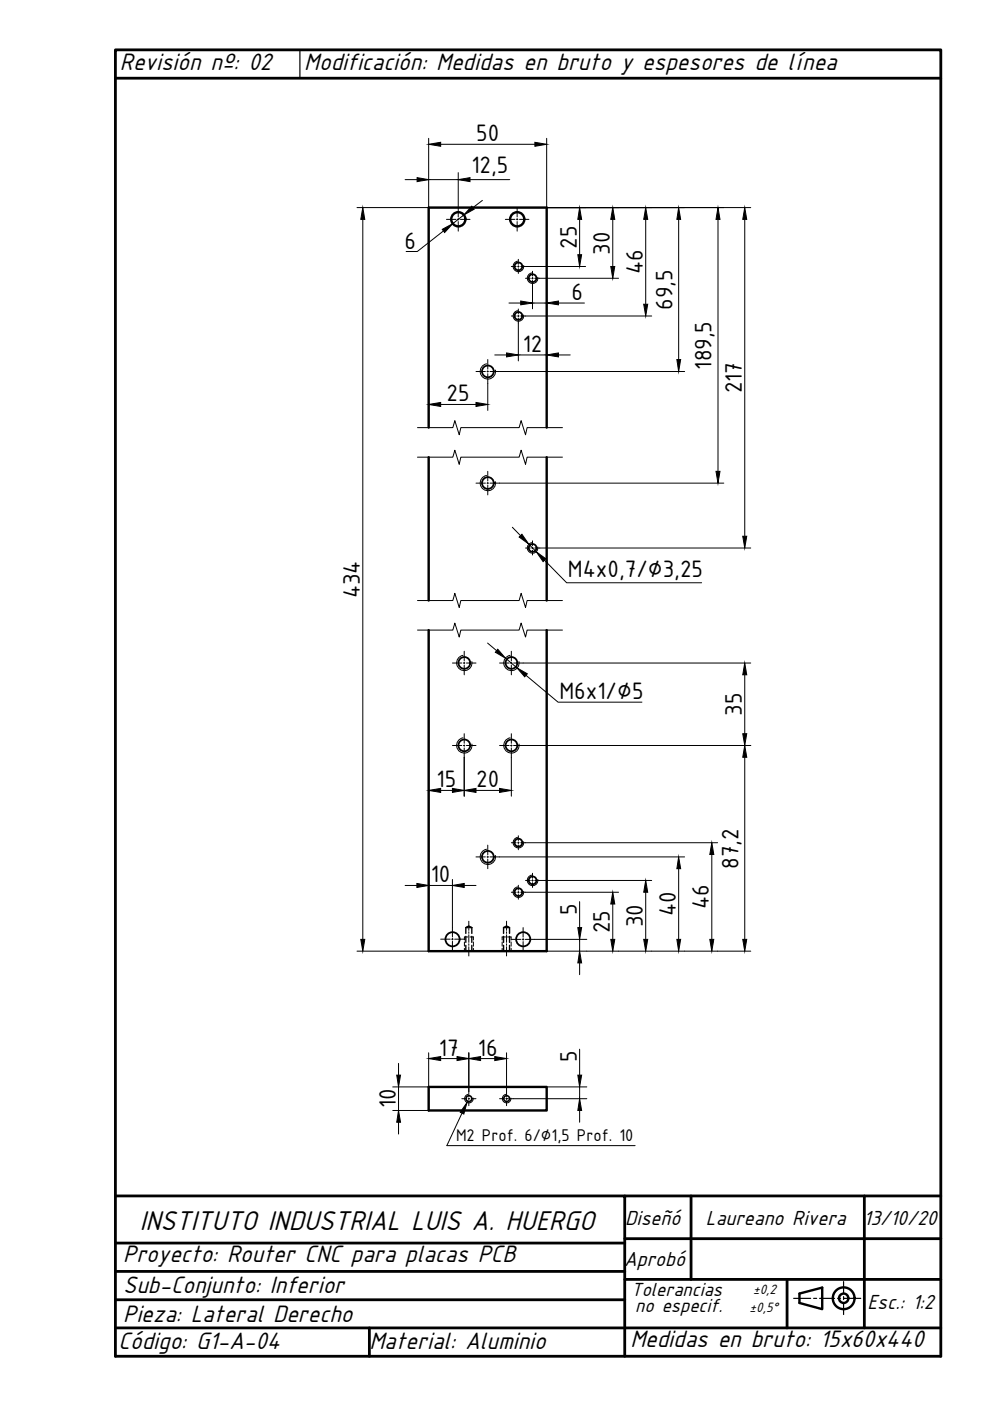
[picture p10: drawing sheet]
<svg xmlns="http://www.w3.org/2000/svg" width="210mm" height="297mm" viewBox="0 0 210 297" stroke-linecap="round" stroke-linejoin="round" font-family="sans-serif">
<!-- layer: 0 -->
<g fill="none" stroke="#000" stroke-width=".59">
<path d="M24.5 253.6h108v34M132.5 253.6h67M146.5 253.6v17.7M183.3 253.6v27.9M24.5 275.6h108M24.5 269.6h108M24.5 263.6h108M132.5 271.3h67M132.5 262.6h67M166.9 271.3v10.2M24.5 287.6v-277h175v277M24.5 281.5h175"/>
<path d="M78.3 281.5v6.1"/>
</g>
<!-- layer: DIBUJO -->
<path d="M24.5 16.6h175M24.5 287.6h175" fill="none" stroke="#000" stroke-width=".59"/>
<!-- layer: 0 -->
<g fill="none" stroke="#000" stroke-width=".51">
<path d="M169.5 274.3l4.8-1.3v4.6l-4.8-1.3z"/>
<circle cx="178.9" cy="275.3" r="2.31"/>
<circle cx="178.9" cy="275.3" r=".99"/>
</g>
<path d="M24.5 10.6h87.5M63.6 10.6v6M168.3 275.3h3.6M172.5 275.3h.6M173.8 275.3h3.2M177.6 275.3h.6M178.9 271.7v2.6M178.9 274.9v.6M178.9 276.2v2.5M178.9 275.3h3.6" fill="none" stroke="#000" stroke-width=".25"/>
<g fill="none" stroke="#000" stroke-width=".3">
<path d="M98.8 196.7v1.2M98.8 198.5v1.3M99.3 196.7h-.5l.6-.4 .6 .4M99.6 196.7h.4M100 196.7v1.2M100 198.5v1.3M106.8 196.7l.6-.4 .6 .4h-.4M106.8 196.7h.4M106.8 196.7v1.2M106.8 198.5v1.3M108 196.7v1.2M108 198.5v1.3"/>
<path d="M98.8 200.4v1.3M100 200.4v1.3M106.8 200.4v1.3M108 200.4v1.3"/>
</g>
<!-- layer: Visible (ISO) -->
<g fill="none" stroke="#000" stroke-width=".51">
<path d="M90.9 90.7v-46.7h25v46.7M90.9 96.9v30.4M115.9 96.9v30.4M90.9 133.6v68.1h25v-68.1M90.9 230.4h25v5h-25z"/>
<circle cx="97.2" cy="46.5" r="1.5"/>
<circle cx="109.7" cy="46.5" r="1.5"/>
</g>
<g fill="none" stroke="#000" stroke-width=".38">
<circle cx="109.9" cy="56.5" r=".83"/>
<circle cx="112.9" cy="59" r=".83"/>
<circle cx="103.4" cy="78.7" r="1.25"/>
<circle cx="109.9" cy="67" r=".83"/>
<circle cx="103.4" cy="102.4" r="1.25"/>
<circle cx="112.9" cy="116.2" r=".83"/>
<circle cx="98.4" cy="158" r="1.25"/>
<circle cx="98.4" cy="140.6" r="1.25"/>
<circle cx="108.4" cy="140.6" r="1.25"/>
<circle cx="108.4" cy="158" r="1.25"/>
<circle cx="109.9" cy="178.7" r=".83"/>
<circle cx="95.9" cy="199.1" r="1.5"/>
<circle cx="103.4" cy="181.7" r="1.25"/>
<circle cx="109.9" cy="189.2" r=".83"/>
<circle cx="110.9" cy="199.1" r="1.5"/>
<circle cx="112.9" cy="186.7" r=".83"/>
</g>
<!-- layer: 0 -->
<g fill="none" stroke="#000" stroke-width=".21">
<path d="M85.9 38.1h22.2M90.9 29.3v14.7h-15.2M93.4 30.6h20M97.2 36.6v9.4M115.9 29.3v14.7h43.3M76.9 46.5v152.7M94 49l-5.5 4.3h-2.4M94.7 46.5h2M97 46.5h.3M97.2 46.3v.3M97.2 47v2M97.6 46.5h2.1"/>
<path d="M98.3 45.6l-2.3 1.8M102.3 42.5l-2 1.5M107.1 46.5h2.1M108.4 56.5h1M109.5 46.5h.3M109.6 44v2M109.6 46.3v.3M109.6 47v2M109.7 55.4a1.12 1.12 0 0 0-.9 1.3 1.12 1.12 0 0 0 1.3 .9 1.12 1.12 0 0 0 .9-1.3M109.8 56.5h.3M109.9 55v1M109.9 56.3v.4"/>
<path d="M109.9 57v1M110.2 46.5h1.9M110.4 56.5h13.8M111.4 59h1M112.7 57.9a1.12 1.12 0 0 0-.9 1.3 1.12 1.12 0 0 0 1.3 .9 1.12 1.12 0 0 0 .9-1.3M112.7 59h.4M112.9 57.5v1M112.9 58.8v.4M112.9 59.5v6M113.4 59h17.7M122.9 46.5v7.5M129.9 46.5v10"/>
<path d="M136.9 46.5v18M143.9 46.5v29.7M152.2 46.5v53.4M157.9 46.5v67.2M100.9 78.8h2M103.2 77.1a1.63 1.63 0 0 0-1.4 1.9 1.63 1.63 0 0 0 1.9 1.4 1.63 1.63 0 0 0 1.3-1.9M103.3 78.8h.2M103.4 76.2v2.1M103.4 78.6v.3M103.4 79.2v7.8M103.9 78.8h41.3M104.9 75.3h2.5"/>
<path d="M107.9 64.2h2.5M108.4 67h1M109.7 65.9a1.12 1.12 0 0 0-.9 1.3 1.12 1.12 0 0 0 1.3 .9 1.12 1.12 0 0 0 .9-1.3M109.8 67h.3M109.9 65.5v1M109.9 66.8v.4M109.9 67.5v9M109.9 75.3h6M110.4 67h27.8M112.9 64.2h3M115.9 60.5v5M115.9 68.5v8"/>
<path d="M118.4 75.3h2.5M118.4 64.2h5.5M88.5 96.9h7.5l.4-1.5 1 3.1 .3-1.6h12.4l.4-1.5 .9 3.1 .4-1.6h7.5M88.5 90.7h7.5l.4-1.5 1 3 .3-1.5h12.4l.4-1.5 .9 3 .4-1.5h7.5M90.9 81.3v5.7M93.4 85.8h7.5M103.4 99.9v2.1M100.9 102.4h2M103.2 100.8a1.63 1.63 0 0 0-1.4 1.9 1.63 1.63 0 0 0 1.9 1.3 1.63 1.63 0 0 0 1.3-1.9M103.3 102.4h.2M103.4 102.3v.3M103.4 102.9v2"/>
<path d="M103.9 102.4h49.6M108.6 111.8l1.8 1.8M111.4 116.2h1M112.1 115.3l1.6 1.7M112.7 115.1a1.12 1.12 0 0 0-.9 1.3 1.12 1.12 0 0 0 1.3 .9 1.12 1.12 0 0 0 .9-1.3M112.7 116.2h.4M112.9 114.7v1M112.9 116v.3M112.9 116.7v1M113.4 116.2h45.8M115.4 118.8l4.7 4.8h28.7M115.9 119.2h.1"/>
<path d="M88.5 127.3h7.5l.4-1.5 1 3 .3-1.5h12.4l.4-1.5 .9 3 .4-1.5h7.5M88.5 133.6h7.5l.4-1.5 1 3 .3-1.5h12.4l.4-1.5 .9 3 .4-1.5h7.5M98.2 138.9a1.63 1.63 0 0 0-1.4 1.9 1.63 1.63 0 0 0 1.9 1.4 1.63 1.63 0 0 0 1.4-1.9M98.4 138.1v2M103.4 136.3l1.9 1.7M107.2 139.6l2.4 2M108.2 138.9a1.63 1.63 0 0 0-1.4 1.9 1.63 1.63 0 0 0 1.9 1.4 1.63 1.63 0 0 0 1.3-1.9M108.4 138.1v2M95.9 158.1h2M95.9 140.6h2M98.2 156.4a1.63 1.63 0 0 0-1.4 1.9 1.63 1.63 0 0 0 1.9 1.3 1.63 1.63 0 0 0 1.4-1.8M98.3 158.1h.3"/>
<path d="M98.3 140.6h.3M98.4 140.4v.3M98.4 141v2.1M98.4 155.6v2M98.4 157.9v.3M98.4 158.6v10.2M98.9 158.1h2M98.9 140.6h2M105.9 158.1h2M105.9 140.6h2M108.2 156.4a1.63 1.63 0 0 0-1.4 1.9 1.63 1.63 0 0 0 1.9 1.3 1.63 1.63 0 0 0 1.3-1.8M108.2 158.1h.4"/>
<path d="M108.2 140.6h.4M108.4 140.4v.3M108.4 141v2.1M108.4 155.6v2M108.4 157.9v.3M108.4 158.6v10.2M108.9 158.1h50.3M108.9 140.6h50.3M111.5 143.2l6.8 5.7h17.8M157.9 143.1v12.5M90.9 160.6v8.2M93.4 167.6h2.5"/>
<path d="M100.9 167.6h5M103.4 179.2v2M108.4 178.7h1M109.7 177.5a1.12 1.12 0 0 0-.9 1.3 1.12 1.12 0 0 0 1.3 1 1.12 1.12 0 0 0 .9-1.3M109.8 178.7h.3M109.9 177.2v1M109.9 178.5v.3M109.9 179.1v1.1M110.4 178.7h41.7M157.9 160.6v38.6M85.9 187.7h2.5M90.9 186.5v10.1"/>
<path d="M90.9 187.7h5M93.4 199.1h2.1M95.8 199.1h.3M95.9 186.5v12.2M95.9 199v.3M95.9 199.6v2M96.4 199.1h2M98.4 187.7h2.5M98.5 199.7v.9M99.2 198.7h-.7v.6M99.4 195.3v2M99.4 197.6v.3"/>
<path d="M99.4 198.2v1.6M99.7 198.7h.7v.6M100.4 199.7v.9M100.9 181.7h2M103.2 180.1a1.63 1.63 0 0 0-1.4 1.8 1.63 1.63 0 0 0 1.9 1.4 1.63 1.63 0 0 0 1.3-1.9M103.3 181.7h.2M103.4 181.5v.3M103.4 182.1v2.1M103.9 181.7h41.3M106.5 199.7v.9M107.2 198.7h-.7v.6M107.4 195.3v2"/>
<path d="M107.4 197.6v.3M107.4 198.2v1.6M107.6 198.7h.8v.6M108.4 199.7v.9M108.4 199.2h2M108.4 189.2h1M109.7 188a1.12 1.12 0 0 0-.9 1.3 1.12 1.12 0 0 0 1.3 1 1.12 1.12 0 0 0 .9-1.3M109.8 189.2h.3M109.9 187.7v1M109.9 189v.3M109.9 189.6v1.1M110.4 189.2h20.7"/>
<path d="M110.7 199.2h.4M110.9 196.7v2M110.9 199v.3M110.9 199.6v2.1M111.4 199.2h13M111.4 186.7h1M112.7 185.5a1.12 1.12 0 0 0-.9 1.3 1.12 1.12 0 0 0 1.3 1 1.12 1.12 0 0 0 .9-1.3M112.7 186.7h.4M112.9 185.2v1M112.9 186.5v.3M112.9 187.1v1.1M113.4 186.7h24.8"/>
<path d="M122.9 191.2v5.5M122.9 199.2v2.5M129.9 191.7v7.5M136.9 189.2v10M143.9 184.2v15M150.9 181.2v18M75.7 201.7h15.2M98.5 201.1v.6M99.4 200.1v.3M99.4 200.7v2M100.4 201.1v.6M106.5 201.1v.6"/>
<path d="M107.4 200.1v.3M107.4 200.7v2M108.4 201.1v.6M115.9 201.7h43.3M122.9 204.2v2.5M83.3 235.4h7.6M84.5 225.5v2.5M84.5 230.4v5M84.5 237.9v2.5M90.9 223.2v7.2h-7.6M93.4 224.4h3.5M97.9 232.9h1"/>
<path d="M98 236l-3.3 6.9h40M99.2 232a.91 .91 0 0 0-.7 1.1 .91 .91 0 0 0 1.1 .7 .91 .91 0 0 0 .7-1M99.3 232.9h.3M99.4 223.2v9.3M99.4 232.8v.3M99.4 233.4v1M99.9 232.9h1M101.9 224.4h3M105.9 232.9h1M107.2 232a.91 .91 0 0 0-.7 1.1 .91 .91 0 0 0 1.1 .7 .91 .91 0 0 0 .7-1M107.2 232.9h.4M107.4 232.9h.1"/>
<path d="M107.4 223.2v9.3M107.4 232.8v.3M107.4 233.4v1M107.9 232.9h16.5M115.9 230.4h8.5M122.9 222.4v5.6M122.9 230.4v2.5M122.9 235.4v2.5"/>
</g>
<g fill="#000" stroke="#000" stroke-width=".21">
<path d="M88.4 37.7l2.5 .4-2.5 .4zM90.9 30.6l2.5-.4v.8zM97.2 38.1l2.5-.4v.8zM113.4 30.2l2.5 .4-2.5 .4zM76.9 44l.4 2.5h-.8zM93.8 48.6l2.2-1.2-1.7 1.9zM100 43.7l.5 .7-2.2 1.2zM122.9 44l.4 2.5h-.8zM122.5 54h.8l-.4 2.5zM129.9 44l.4 2.5h-.8zM129.5 56.5h.8l-.4 2.5zM136.9 44l.4 2.5h-.8z"/>
<path d="M143.9 44l.4 2.5h-.8zM152.2 44l.5 2.5h-.9zM157.9 44l.4 2.5h-.8zM107.4 74.8l2.5 .5-2.5 .4zM110.4 63.8l2.5 .4-2.5 .4zM115.9 75.3l2.5-.5v.9zM115.9 64.2l2.5-.4v.8zM136.5 64.5h.8l-.4 2.5zM143.5 76.2h.8l-.4 2.6zM90.9 85.8l2.5-.5v.9zM100.9 85.3l2.5 .5-2.5 .4zM151.8 99.9h.9l-.5 2.5z"/>
<path d="M110.1 113.9l.6-.6 1.4 2zM113.7 117l2 1.5-.6 .6zM157.5 113.7h.8l-.4 2.5zM105.5 137.7l1.7 1.9-2.2-1.3zM109.6 141.6l2.2 1.3-.5 .6zM157.9 140.6l.4 2.5h-.8zM157.5 155.6h.8l-.4 2.5zM90.9 167.6l2.5-.4v.8zM95.9 167.2l2.5 .4-2.5 .4zM98.4 167.6l2.5-.4v.8zM105.9 167.2l2.5 .4-2.5 .4zM157.9 158.1l.4 2.5h-.8z"/>
<path d="M76.5 199.2h.8l-.4 2.5zM88.4 187.3l2.5 .4-2.5 .5zM95.9 187.7l2.5-.4v.9zM122.5 196.7h.8l-.4 2.5zM129.5 199.2h.8l-.4 2.5zM129.9 189.2l.4 2.5h-.8zM136.5 199.2h.8l-.4 2.5zM136.9 186.7l.4 2.5h-.8zM143.5 199.2h.8l-.4 2.5zM143.9 181.7l.4 2.5h-.8zM150.5 199.2h.8l-.4 2.5zM150.9 178.7l.4 2.5h-.8z"/>
<path d="M157.5 199.2h.8l-.4 2.5zM122.9 201.7l.4 2.5h-.8zM84.1 228h.8l-.4 2.4zM84.5 235.4l.4 2.5h-.8zM90.9 224.4l2.5-.4v.9zM96.9 224l2.5 .4-2.5 .5zM99 233.8l-.7 2.4-.7-.4zM99.4 224.4l2.5-.4v.9zM104.9 224l2.5 .4-2.5 .5zM122.9 232.9l.4 2.5h-.8zM122.5 228h.8l-.4 2.4z"/>
</g>
<!-- layer: Visible (ISO) -->
<g fill="none" stroke="#000" stroke-width=".34">
<circle cx="99.4" cy="232.9" r=".61"/>
<circle cx="107.4" cy="232.9" r=".61"/>
</g>
<text font-size="6.4" x="29.6" y="260.9">INSTITUTO INDUSTRIAL LUIS A. HUERGO</text>
<g font-size="5.6">
<text x="25.4" y="14.8">Revisión nº: 02</text>
<text x="64.5" y="14.8">Modificación: Medidas en bruto y espesores de línea</text>
<text x="26.1" y="267.6">Proyecto: Router CNC para placas PCB</text>
<text x="26.1" y="274.1">Sub-Conjunto: Inferior</text>
<text x="26.1" y="280.2">Pieza: Lateral Derecho</text>
<text x="25.1" y="286">Código: G1-A-04</text>
<text x="78.3" y="286.1">Material: Aluminio</text>
<text x="133.6" y="285.7">Medidas en bruto: 15x60x440</text>
</g>
<g font-size="5.4">
<text x="101" y="30">50</text>
<text x="99.9" y="36.8">12,5</text>
<text x="85.8" y="52.7">6</text>
<text x="122.3" y="52.7" transform="rotate(-90 122.3 52.7)">25</text>
<text x="129.3" y="54" transform="rotate(-90 129.3 54)">30</text>
<text x="136.3" y="58.1" transform="rotate(-90 136.3 58.1)">46</text>
<text x="121.2" y="63.6">6</text>
<text x="142.6" y="65.6" transform="rotate(-90 142.6 65.6)">69,5</text>
<text x="110.8" y="74.6">12</text>
<text x="150.9" y="78.4" transform="rotate(-90 150.9 78.4)">189,5</text>
<text x="157.3" y="83.4" transform="rotate(-90 157.3 83.4)">217</text>
<text x="94.7" y="85.1">25</text>
<text x="120.4" y="122.2">M4x0,7/∅3,25</text>
<text x="76.3" y="126.9" transform="rotate(-90 76.3 126.9)">434</text>
<text x="118.6" y="148.2">M6x1/∅5</text>
<text x="157.3" y="151.8" transform="rotate(-90 157.3 151.8)">35</text>
<text x="92.5" y="166.9">15</text>
<text x="101" y="166.9">20</text>
<text x="156.6" y="184.2" transform="rotate(-90 156.6 184.2)">87,2</text>
<text x="91.3" y="187.1">10</text>
<text x="122.3" y="193.9" transform="rotate(-90 122.3 193.9)">5</text>
<text x="129.3" y="197.9" transform="rotate(-90 129.3 197.9)">25</text>
<text x="136.3" y="196.6" transform="rotate(-90 136.3 196.6)">30</text>
<text x="143.3" y="194.3" transform="rotate(-90 143.3 194.3)">40</text>
<text x="150.3" y="192.8" transform="rotate(-90 150.3 192.8)">46</text>
<text x="93" y="223.8">17</text>
<text x="101.3" y="223.8">16</text>
<text x="122.3" y="225.2" transform="rotate(-90 122.3 225.2)">5</text>
<text x="83.9" y="235" transform="rotate(-90 83.9 235)">10</text>
</g>
<g font-size="4.8">
<text x="132.5" y="259.8">Diseñó</text>
<text x="149.6" y="259.8">Laureano Rivera</text>
<text x="183" y="259.7">13/10/20</text>
<text x="132.3" y="268.5">Aprobó</text>
<text x="183.9" y="277.5">Esc.: 1:2</text>
</g>
<g font-size="4.5">
<text x="133.8" y="274.7">Tolerancias</text>
<text x="134.7" y="278.2">no especif.</text>
</g>
<text font-size="3.9" x="96.7" y="241.9">M2 Prof. 6/∅1,5 Prof. 10</text>
<g font-size="3.2">
<text x="159.7" y="274.3">±0,2</text>
<text x="158.9" y="278.1">±0,5°</text>
</g>
</svg>
